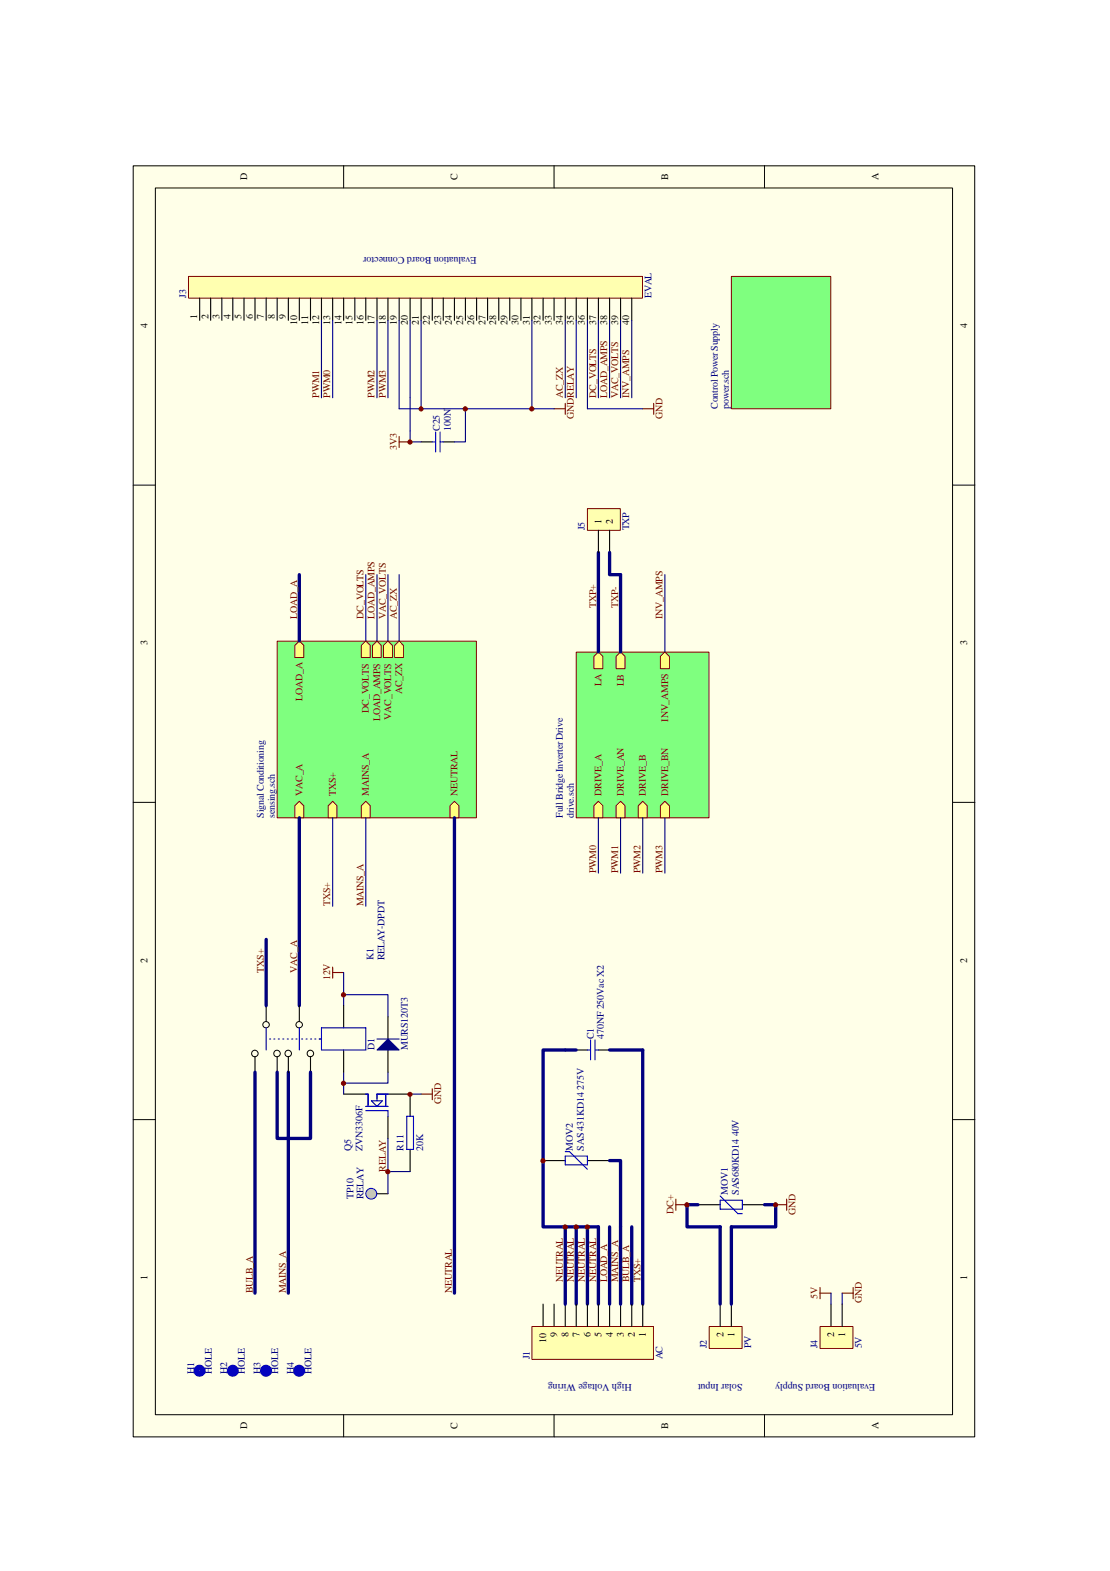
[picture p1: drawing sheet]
<svg xmlns="http://www.w3.org/2000/svg" width="210mm" height="297mm" viewBox="0 0 210 297" stroke-linecap="round" stroke-linejoin="round" font-family="sans-serif">
<path d="M25.2 31.4h159.1v240.3h-159.1z" fill="#ffffe8"/>
<g fill="none" stroke="#000" stroke-width=".19">
<path d="M25.2 31.4h159.1v240.3h-159.1zM29.4 35.5h150.7v232h-150.7zM65 31.3v4.2M104.8 31.3v4.2M144.6 31.3v4.2M25.2 91.7h4.2M180.2 91.7h4.2M25.2 151.7h4.2M180.2 151.7h4.2M25.2 211.7h4.2M180.2 211.7h4.2M65 267.5v4.2"/>
<path d="M104.8 267.5v4.2M144.6 267.5v4.2"/>
</g>
<path d="M52.5 121.2h37.6v33.4h-37.6z" fill="#7fff7f"/>
<path d="M52.4 121.2h37.7v33.4h-37.7z" fill="none" stroke="#7f0000" stroke-width=".19"/>
<path d="M55.8 152.3l.8-.8 .8 .8v2.3h-1.6z" fill-rule="evenodd" fill="#ffff7f"/>
<path d="M55.8 152.3l.8-.8 .8 .8v2.3h-1.6z" fill="none" stroke="#7f0000" stroke-width=".19"/>
<path d="M85.9 151.5l.9 .8v2.3h-1.7v-2.3z" fill-rule="evenodd" fill="#ffff7f"/>
<path d="M85.9 151.5l.9 .8v2.3h-1.7v-2.3z" fill="none" stroke="#7f0000" stroke-width=".19"/>
<path d="M68.3 122l.9-.8 .8 .8v2.3h-1.7z" fill-rule="evenodd" fill="#ffff7f"/>
<path d="M68.3 122l.9-.8 .8 .8v2.3h-1.7z" fill="none" stroke="#7f0000" stroke-width=".19"/>
<path d="M55.8 122l.8-.8 .8 .8v2.3h-1.6z" fill-rule="evenodd" fill="#ffff7f"/>
<path d="M55.8 122l.8-.8 .8 .8v2.3h-1.6z" fill="none" stroke="#7f0000" stroke-width=".19"/>
<path d="M70.4 122l.9-.8 .8 .8v2.3h-1.7z" fill-rule="evenodd" fill="#ffff7f"/>
<path d="M70.4 122l.9-.8 .8 .8v2.3h-1.7z" fill="none" stroke="#7f0000" stroke-width=".19"/>
<path d="M72.5 122l.9-.8 .8 .8v2.3h-1.7z" fill-rule="evenodd" fill="#ffff7f"/>
<path d="M72.5 122l.9-.8 .8 .8v2.3h-1.7z" fill="none" stroke="#7f0000" stroke-width=".19"/>
<path d="M62.9 151.5l.8 .8v2.3h-1.6v-2.3z" fill-rule="evenodd" fill="#ffff7f"/>
<path d="M62.9 151.5l.8 .8v2.3h-1.6v-2.3z" fill="none" stroke="#7f0000" stroke-width=".19"/>
<path d="M69.2 151.5l.8 .8v2.3h-1.7v-2.3z" fill-rule="evenodd" fill="#ffff7f"/>
<path d="M69.2 151.5l.8 .8v2.3h-1.7v-2.3z" fill="none" stroke="#7f0000" stroke-width=".19"/>
<path d="M74.6 122l.9-.8 .8 .8v2.3h-1.7z" fill-rule="evenodd" fill="#ffff7f"/>
<path d="M74.6 122l.9-.8 .8 .8v2.3h-1.7z" fill="none" stroke="#7f0000" stroke-width=".19"/>
<path d="M109 123.3h25.1v31.3h-25.1z" fill="#7fff7f"/>
<path d="M109 123.3h25.1v31.3h-25.1z" fill="none" stroke="#7f0000" stroke-width=".19"/>
<path d="M112.3 152.3l.9-.8 .8 .8v2.3h-1.7z" fill-rule="evenodd" fill="#ffff7f"/>
<path d="M112.3 152.3l.9-.8 .8 .8v2.3h-1.7z" fill="none" stroke="#7f0000" stroke-width=".19"/>
<path d="M116.5 152.3l.8-.8 .9 .8v2.3h-1.7z" fill-rule="evenodd" fill="#ffff7f"/>
<path d="M116.5 152.3l.8-.8 .9 .8v2.3h-1.7z" fill="none" stroke="#7f0000" stroke-width=".19"/>
<path d="M124.9 124.1l.8-.8 .9 .8v2.3h-1.7z" fill-rule="evenodd" fill="#ffff7f"/>
<path d="M124.9 124.1l.8-.8 .9 .8v2.3h-1.7z" fill="none" stroke="#7f0000" stroke-width=".19"/>
<path d="M112.3 124.1l.9-.8 .8 .8v2.3h-1.7z" fill-rule="evenodd" fill="#ffff7f"/>
<path d="M112.3 124.1l.9-.8 .8 .8v2.3h-1.7z" fill="none" stroke="#7f0000" stroke-width=".19"/>
<path d="M116.5 124.1l.8-.8 .9 .8v2.3h-1.7z" fill-rule="evenodd" fill="#ffff7f"/>
<path d="M116.5 124.1l.8-.8 .9 .8v2.3h-1.7z" fill="none" stroke="#7f0000" stroke-width=".19"/>
<path d="M121.5 151.5l.9 .8v2.3h-1.7v-2.3z" fill-rule="evenodd" fill="#ffff7f"/>
<path d="M121.5 151.5l.9 .8v2.3h-1.7v-2.3z" fill="none" stroke="#7f0000" stroke-width=".19"/>
<path d="M125.7 151.5l.9 .8v2.3h-1.7v-2.3z" fill-rule="evenodd" fill="#ffff7f"/>
<path d="M125.7 151.5l.9 .8v2.3h-1.7v-2.3z" fill="none" stroke="#7f0000" stroke-width=".19"/>
<path d="M109 198.5h2.1M113.2 198.5h2.1M102.7 219.4h4.2M111.1 219.4h4.2M132 227.8h4.2M140.4 227.8h4.2" fill="none" stroke="#000" stroke-width=".21"/>
<path d="M111.1 198.5h.6M111.7 196.6v3.8M112.5 198.5h.7M112.5 196.6v3.8M106.9 218.6h4.2v1.6h-4.2zM106.9 217.7h.8l3.4 3.4M136.2 226.9h4.2v1.7h-4.2zM136.2 226.1l3.3 3.4h.9" fill="none" stroke="#00f" stroke-width=".21"/>
<path d="M113.2 104.5v18.8M117.3 108.7v14.6M121.5 198.5v48.1M111.1 232v14.6M113.2 232v14.6" fill="none" stroke="#00007f" stroke-width=".63"/>
<path d="M134.2 250.8h6.1v4.1h-6.1z" fill="#ffffb0"/>
<path d="M134.1 250.8h6.2v4.2h-6.2z" fill="none" stroke="#7f0000" stroke-width=".19"/>
<path d="M136.2 246.6v4.2M138.3 246.6v4.2" fill="none" stroke="#000" stroke-width=".21"/>
<path d="M54.5 202.7v41.8M109 232v14.6M119.5 232v14.6M132 227.8h-2.1v4.2h6.3v14.6M144.6 227.8h2.1v4.2h-8.4v14.6" fill="none" stroke="#00007f" stroke-width=".63"/>
<path d="M127.8 227.8h2.1M127.8 226.7v2.1M146.7 227.8h2.1M148.8 226.7v2.1" fill="none" stroke="#7f0000" stroke-width=".21"/>
<circle cx="129.9" cy="227.8" r=".4" fill="#7f0000"/>
<circle cx="129.9" cy="227.8" r=".4" fill="none" stroke="#7f0000" stroke-width=".19"/>
<circle cx="146.7" cy="227.8" r=".4" fill="#7f0000"/>
<circle cx="146.7" cy="227.8" r=".4" fill="none" stroke="#7f0000" stroke-width=".19"/>
<path d="M56.6 108.7v12.5M85.9 154.6v89.9" fill="none" stroke="#00007f" stroke-width=".63"/>
<path d="M65 190.1v-2h8.4v4.2M65 183.9v4.2M65 202.7v2.1h8.4v-2.1M65 204.8v2.1M77.6 206.9h2" fill="none" stroke="#00007f" stroke-width=".21"/>
<path d="M62.9 182.9v2M62.9 183.9h2.1M79.6 206.9h2.1M81.7 205.9v2" fill="none" stroke="#7f0000" stroke-width=".21"/>
<path d="M65 206.9h4.2M73.4 211.1v4.2M73.4 206.9h4.2v4.2M77.6 217.3v4.2" fill="none" stroke="#000" stroke-width=".21"/>
<path d="M69.2 209.2h4.2M69.2 206.9h.4v2.3M69.2 210h4.2v1.1M70.2 208.1h2.1l-1 1.1zM72.9 206.9v2.3M73.4 206.9h-2.1v1.2M76.9 211.1h1.3v6.2h-1.3z" fill="none" stroke="#00f" stroke-width=".21"/>
<circle cx="65" cy="204.8" r=".4" fill="#7f0000"/>
<circle cx="65" cy="204.8" r=".4" fill="none" stroke="#7f0000" stroke-width=".19"/>
<circle cx="65" cy="188.1" r=".4" fill="#7f0000"/>
<circle cx="65" cy="188.1" r=".4" fill="none" stroke="#7f0000" stroke-width=".19"/>
<path d="M73.4 215.3v6.2h4.2" fill="none" stroke="#00007f" stroke-width=".21"/>
<path d="M56.6 154.6v35.5" fill="none" stroke="#00007f" stroke-width=".63"/>
<path d="M138.3 52.3h18.8v24.9h-18.8z" fill="#7fff7f"/>
<path d="M138.3 52.3h18.8v25h-18.8z" fill="none" stroke="#7f0000" stroke-width=".19"/>
<path d="M35.7 52.3h85.8v4h-85.8z" fill="#ffffb0"/>
<path d="M35.6 52.3h85.9v4.1h-85.9z" fill="none" stroke="#7f0000" stroke-width=".19"/>
<g fill="none" stroke="#000" stroke-width=".21">
<path d="M37.8 56.4v4.2M39.8 56.4v4.2M42 56.4v4.2M44 56.4v4.2M46.1 56.4v4.2M48.2 56.4v4.2M50.3 56.4v4.2M52.4 56.4v4.2M54.5 56.4v4.2M56.6 56.4v4.2M58.7 56.4v4.2M60.8 56.4v4.2"/>
<path d="M62.9 56.4v4.2M65 56.4v4.2M67.1 56.4v4.2M69.2 56.4v4.2M71.3 56.4v4.2M73.4 56.4v4.2M75.5 56.4v4.2M77.6 56.4v4.2M79.6 56.4v4.2M81.7 56.4v4.2M83.8 56.4v4.2M85.9 56.4v4.2"/>
<path d="M88 56.4v4.2M90.1 56.4v4.2M92.2 56.4v4.2M94.3 56.4v4.2M96.4 56.4v4.2M98.5 56.4v4.2M100.6 56.4v4.2M102.7 56.4v4.2M104.8 56.4v4.2M106.9 56.4v4.2M109 56.4v4.2M111.1 56.4v4.2"/>
<path d="M113.2 56.4v4.2M115.3 56.4v4.2M117.3 56.4v4.2M119.5 56.4v4.2"/>
</g>
<path d="M104.8 77.3h2.1M106.9 76.3v2M75.5 82.5v2.1M75.5 83.6h2.1" fill="none" stroke="#7f0000" stroke-width=".21"/>
<g fill="none" stroke="#00007f" stroke-width=".21">
<path d="M60.8 60.6v14.6M62.9 60.6v14.6M71.3 60.6v14.6M73.4 60.6v14.6M75.5 60.6v16.7h29.3M77.6 60.6v20.9M79.6 60.6v16.7M100.6 60.6v16.7M111.1 60.6v16.7M113.2 60.6v14.6M115.3 60.6v14.6M117.3 60.6v14.6"/>
<path d="M119.5 60.6v14.6M69.2 108.7v12.5M71.3 108.7v12.5M73.4 108.7v12.5M125.7 108.7v14.6M113.2 154.6v10.5M117.3 154.6v10.5M121.5 154.6v10.5M125.7 154.6v10.5"/>
</g>
<circle cx="79.6" cy="77.3" r=".39" fill="#7f0000"/>
<circle cx="79.6" cy="77.3" r=".39" fill="none" stroke="#7f0000" stroke-width=".19"/>
<circle cx="100.6" cy="77.3" r=".4" fill="#7f0000"/>
<circle cx="100.6" cy="77.3" r=".4" fill="none" stroke="#7f0000" stroke-width=".19"/>
<path d="M121.5 77.3h2.1M123.6 76.3v2" fill="none" stroke="#7f0000" stroke-width=".21"/>
<path d="M111.1 77.3h10.4" fill="none" stroke="#00007f" stroke-width=".21"/>
<path d="M155.1 250.8h6.2v4.1h-6.2z" fill="#ffffb0"/>
<path d="M155.1 250.8h6.2v4.2h-6.2z" fill="none" stroke="#7f0000" stroke-width=".19"/>
<path d="M73.4 192.3v4.2M73.4 198.5v4.2M157.1 246.6v4.2M159.3 246.6v4.2" fill="none" stroke="#000" stroke-width=".21"/>
<path d="M155.1 244.5h2M155.1 243.4v2.2M159.3 244.5h2M161.3 243.4v2.2" fill="none" stroke="#7f0000" stroke-width=".21"/>
<path d="M157.1 244.5v2.1M159.3 244.5v2.1" fill="none" stroke="#00007f" stroke-width=".21"/>
<path d="M71.3 198.5l2.1-2 2.1 2z" fill="#10037e"/>
<path d="M71.3 198.5l2.1-2 2.1 2z" fill="none" stroke="#10037e" stroke-width=".19"/>
<path d="M71.3 196.5h4.2" fill="none" stroke="#10037e" stroke-width=".21"/>
<path d="M79.6 83.6h2.1M83.8 83.6h2.1" fill="none" stroke="#000" stroke-width=".21"/>
<path d="M81.7 83.6h.7M82.4 81.7v3.8M83.2 83.6h.6M83.2 81.7v3.8" fill="none" stroke="#00f" stroke-width=".21"/>
<path d="M77.6 81.5v2.1h2" fill="none" stroke="#00007f" stroke-width=".21"/>
<circle cx="77.5" cy="83.6" r=".4" fill="#7f0000"/>
<circle cx="77.5" cy="83.6" r=".4" fill="none" stroke="#7f0000" stroke-width=".19"/>
<path d="M88 77.3v6.3h-2.1" fill="none" stroke="#00007f" stroke-width=".21"/>
<circle cx="88" cy="77.3" r=".4" fill="#7f0000"/>
<circle cx="88" cy="77.3" r=".4" fill="none" stroke="#7f0000" stroke-width=".19"/>
<path d="M109 60.6v14.6" fill="none" stroke="#00007f" stroke-width=".21"/>
<circle cx="77.5" cy="206.9" r=".39" fill="#7f0000"/>
<circle cx="77.5" cy="206.9" r=".39" fill="none" stroke="#7f0000" stroke-width=".19"/>
<path d="M100.6 250.8h23v6.2h-23z" fill="#ffffb0"/>
<path d="M100.6 250.8h23v6.2h-23z" fill="none" stroke="#7f0000" stroke-width=".19"/>
<path d="M102.7 246.6v4.2M104.8 246.6v4.2M106.9 246.6v4.2M109 246.6v4.2M111.1 246.6v4.2M113.2 246.6v4.2M115.3 246.6v4.2M117.3 246.6v4.2M119.5 246.6v4.2M121.5 246.6v4.2" fill="none" stroke="#000" stroke-width=".21"/>
<path d="M111.1 96.2h6.2v4h-6.2z" fill="#ffffb0"/>
<path d="M111.1 96.2h6.2v4.1h-6.2z" fill="none" stroke="#7f0000" stroke-width=".19"/>
<path d="M113.2 100.3v4.2M115.3 100.3v4.2" fill="none" stroke="#000" stroke-width=".21"/>
<path d="M115.3 104.5v4.2h2" fill="none" stroke="#00007f" stroke-width=".63"/>
<g fill="none" stroke="#00f" stroke-width="1">
<circle cx="37.7" cy="259.2" r=".62"/>
<circle cx="44" cy="259.2" r=".61"/>
<circle cx="50.3" cy="259.2" r=".62"/>
<circle cx="56.6" cy="259.2" r=".62"/>
</g>
<circle cx="70.2" cy="225.7" r="1.03" fill="#c1c1c1"/>
<circle cx="70.2" cy="225.7" r="1.03" fill="none" stroke="#00f" stroke-width=".19"/>
<path d="M71.3 225.7h2.1" fill="none" stroke="#000" stroke-width=".21"/>
<path d="M73.4 221.5v4.2" fill="none" stroke="#00007f" stroke-width=".21"/>
<circle cx="73.3" cy="221.5" r=".4" fill="#7f0000"/>
<circle cx="73.3" cy="221.5" r=".4" fill="none" stroke="#7f0000" stroke-width=".19"/>
<g fill="none" stroke="#000" stroke-width=".19">
<circle cx="48.2" cy="199.2" r=".62"/>
<circle cx="50.3" cy="193.8" r=".6"/>
<circle cx="52.4" cy="199.2" r=".62"/>
<circle cx="54.5" cy="199.2" r=".62"/>
<circle cx="56.6" cy="193.8" r=".6"/>
<circle cx="58.7" cy="199.2" r=".62"/>
</g>
<path d="M48.2 199.8v2.9M50.3 190.1v3M52.4 199.8v2.9M54.5 199.8v2.9M56.6 190.1v3M58.7 199.8v2.9M65 190.1v4.2M65 198.5v4.2" fill="none" stroke="#000" stroke-width=".21"/>
<g fill="none" stroke="#00f" stroke-width=".21">
<path d="M50.3 194.3v4.2M51 196.5h.2M51.8 196.5h.2M52.6 196.5h.2M53.5 196.5h.2M54.3 196.5h.2M55.2 196.5h.2M56 196.5h.2M56.6 194.3v4.2M57 196.5h.2M57.9 196.5h.2M58.7 196.5h.2"/>
<path d="M59.5 196.5h.2M60.4 196.5h.4M60.8 194.3h8.4v4.2h-8.4z"/>
</g>
<path d="M50.3 177.6v12.5M109 198.5h-6.3v33.5h10.5M115.3 198.5h6.2M48.2 202.7v41.8M52.4 202.7v12.6h6.3v-12.6M106.9 232v14.6M115.3 232v14.6M117.3 232v14.6" fill="none" stroke="#00007f" stroke-width=".63"/>
<circle cx="111.1" cy="232" r=".4" fill="#7f0000"/>
<circle cx="111.1" cy="232" r=".4" fill="none" stroke="#7f0000" stroke-width=".19"/>
<circle cx="108.9" cy="232" r=".4" fill="#7f0000"/>
<circle cx="108.9" cy="232" r=".4" fill="none" stroke="#7f0000" stroke-width=".19"/>
<circle cx="106.9" cy="232" r=".4" fill="#7f0000"/>
<circle cx="106.9" cy="232" r=".4" fill="none" stroke="#7f0000" stroke-width=".19"/>
<path d="M62.9 154.6v16.8" fill="none" stroke="#00007f" stroke-width=".21"/>
<circle cx="102.7" cy="219.5" r=".4" fill="#7f0000"/>
<circle cx="102.7" cy="219.5" r=".4" fill="none" stroke="#7f0000" stroke-width=".19"/>
<path d="M115.3 219.4h2v12.6" fill="none" stroke="#00007f" stroke-width=".63"/>
<path d="M106.9 60.6v14.6M75.5 108.7v12.5M69.2 154.6v16.8" fill="none" stroke="#00007f" stroke-width=".21"/>
<g font-size="1.9">
<text x="46.7" y="34" transform="rotate(-90 46.7 34)">D</text>
<text x="86.5" y="34" transform="rotate(-90 86.5 34)">C</text>
<text x="126.3" y="34" transform="rotate(-90 126.3 34)">B</text>
<text x="166.1" y="34" transform="rotate(-90 166.1 34)">A</text>
<text x="27.9" y="62" transform="rotate(-90 27.9 62)">4</text>
<text x="37.3" y="60.4" transform="rotate(-90 37.3 60.4)">1</text>
<text x="39.4" y="60.4" transform="rotate(-90 39.4 60.4)">2</text>
<text x="41.5" y="60.4" transform="rotate(-90 41.5 60.4)">3</text>
<text x="43.6" y="60.4" transform="rotate(-90 43.6 60.4)">4</text>
<text x="45.7" y="60.4" transform="rotate(-90 45.7 60.4)">5</text>
<text x="47.8" y="60.4" transform="rotate(-90 47.8 60.4)">6</text>
<text x="49.9" y="60.4" transform="rotate(-90 49.9 60.4)">7</text>
<text x="52" y="60.4" transform="rotate(-90 52 60.4)">8</text>
<text x="54.1" y="60.4" transform="rotate(-90 54.1 60.4)">9</text>
<text x="56.2" y="61.4" transform="rotate(-90 56.2 61.4)">10</text>
<text x="58.3" y="61.4" transform="rotate(-90 58.3 61.4)">11</text>
<text x="60.4" y="61.4" transform="rotate(-90 60.4 61.4)">12</text>
<text x="62.4" y="61.4" transform="rotate(-90 62.4 61.4)">13</text>
<text x="64.6" y="61.4" transform="rotate(-90 64.6 61.4)">14</text>
<text x="66.6" y="61.4" transform="rotate(-90 66.6 61.4)">15</text>
<text x="68.7" y="61.4" transform="rotate(-90 68.7 61.4)">16</text>
<text x="70.8" y="61.4" transform="rotate(-90 70.8 61.4)">17</text>
<text x="72.9" y="61.4" transform="rotate(-90 72.9 61.4)">18</text>
<text x="75" y="61.4" transform="rotate(-90 75 61.4)">19</text>
<text x="77.1" y="61.4" transform="rotate(-90 77.1 61.4)">20</text>
<text x="79.2" y="61.4" transform="rotate(-90 79.2 61.4)">21</text>
<text x="81.3" y="61.4" transform="rotate(-90 81.3 61.4)">22</text>
<text x="83.4" y="61.4" transform="rotate(-90 83.4 61.4)">23</text>
<text x="85.5" y="61.4" transform="rotate(-90 85.5 61.4)">24</text>
<text x="87.6" y="61.4" transform="rotate(-90 87.6 61.4)">25</text>
<text x="89.7" y="61.4" transform="rotate(-90 89.7 61.4)">26</text>
<text x="91.8" y="61.4" transform="rotate(-90 91.8 61.4)">27</text>
<text x="93.9" y="61.4" transform="rotate(-90 93.9 61.4)">28</text>
<text x="96" y="61.4" transform="rotate(-90 96 61.4)">29</text>
<text x="98" y="61.4" transform="rotate(-90 98 61.4)">30</text>
<text x="100.2" y="61.4" transform="rotate(-90 100.2 61.4)">31</text>
<text x="102.2" y="61.4" transform="rotate(-90 102.2 61.4)">32</text>
<text x="104.4" y="61.4" transform="rotate(-90 104.4 61.4)">33</text>
<text x="106.4" y="61.4" transform="rotate(-90 106.4 61.4)">34</text>
<text x="108.5" y="61.4" transform="rotate(-90 108.5 61.4)">35</text>
<text x="110.6" y="61.4" transform="rotate(-90 110.6 61.4)">36</text>
<text x="112.7" y="61.4" transform="rotate(-90 112.7 61.4)">37</text>
<text x="114.8" y="61.4" transform="rotate(-90 114.8 61.4)">38</text>
<text x="116.9" y="61.4" transform="rotate(-90 116.9 61.4)">39</text>
<text x="119" y="61.4" transform="rotate(-90 119 61.4)">40</text>
<text x="182.9" y="62" transform="rotate(-90 182.9 62)">4</text>
<text x="113.7" y="99" transform="rotate(-90 113.7 99)">1</text>
<text x="115.9" y="99" transform="rotate(-90 115.9 99)">2</text>
<text x="27.9" y="122" transform="rotate(-90 27.9 122)">3</text>
<text x="182.9" y="122" transform="rotate(-90 182.9 122)">3</text>
<text x="27.9" y="182" transform="rotate(-90 27.9 182)">2</text>
<text x="182.9" y="182" transform="rotate(-90 182.9 182)">2</text>
<text x="27.9" y="242" transform="rotate(-90 27.9 242)">1</text>
<text x="182.9" y="242" transform="rotate(-90 182.9 242)">1</text>
<text x="103.3" y="253.9" transform="rotate(-90 103.3 253.9)">10</text>
<text x="105.4" y="252.9" transform="rotate(-90 105.4 252.9)">9</text>
<text x="107.5" y="252.9" transform="rotate(-90 107.5 252.9)">8</text>
<text x="109.6" y="252.9" transform="rotate(-90 109.6 252.9)">7</text>
<text x="111.7" y="252.9" transform="rotate(-90 111.7 252.9)">6</text>
<text x="113.7" y="252.9" transform="rotate(-90 113.7 252.9)">5</text>
<text x="115.9" y="252.9" transform="rotate(-90 115.9 252.9)">4</text>
<text x="117.9" y="252.9" transform="rotate(-90 117.9 252.9)">3</text>
<text x="120.1" y="252.9" transform="rotate(-90 120.1 252.9)">2</text>
<text x="122.1" y="252.9" transform="rotate(-90 122.1 252.9)">1</text>
<text x="136.8" y="252.9" transform="rotate(-90 136.8 252.9)">2</text>
<text x="138.9" y="252.9" transform="rotate(-90 138.9 252.9)">1</text>
<text x="157.7" y="252.9" transform="rotate(-90 157.7 252.9)">2</text>
<text x="159.9" y="252.9" transform="rotate(-90 159.9 252.9)">1</text>
<text x="46.7" y="270.2" transform="rotate(-90 46.7 270.2)">D</text>
<text x="86.5" y="270.2" transform="rotate(-90 86.5 270.2)">C</text>
<text x="126.3" y="270.2" transform="rotate(-90 126.3 270.2)">B</text>
<text x="166.1" y="270.2" transform="rotate(-90 166.1 270.2)">A</text>
</g>
<g font-size="1.9" fill="#00007f">
<text x="90.1" y="48.6" transform="rotate(-180 90.1 48.6)">Evaluation Board Connector</text>
<text x="35.2" y="56.4" transform="rotate(-90 35.2 56.4)">J3</text>
<text x="123.2" y="56.4" transform="rotate(-90 123.2 56.4)">EVAL</text>
<text x="135.8" y="77.3" transform="rotate(-90 135.8 77.3)">Control Power Supply</text>
<text x="137.8" y="77.3" transform="rotate(-90 137.8 77.3)">power.sch</text>
<text x="83.2" y="81.5" transform="rotate(-90 83.2 81.5)">C25</text>
<text x="85.3" y="81.5" transform="rotate(-90 85.3 81.5)">100N</text>
<text x="110.6" y="100.3" transform="rotate(-90 110.6 100.3)">J5</text>
<text x="119" y="100.3" transform="rotate(-90 119 100.3)">TXP</text>
<text x="49.9" y="154.6" transform="rotate(-90 49.9 154.6)">Signal Conditioning</text>
<text x="52" y="154.6" transform="rotate(-90 52 154.6)">sensing.sch</text>
<text x="106.4" y="154.6" transform="rotate(-90 106.4 154.6)">Full Bridge Inverter Drive</text>
<text x="108.5" y="154.6" transform="rotate(-90 108.5 154.6)">drive.sch</text>
<text x="70.6" y="181.6" transform="rotate(-90 70.6 181.6)">K1</text>
<text x="72.7" y="181.6" transform="rotate(-90 72.7 181.6)">RELAY-DPDT</text>
<text x="112.3" y="196.5" transform="rotate(-90 112.3 196.5)">C1</text>
<text x="114.2" y="196.5" transform="rotate(-90 114.2 196.5)">470NF 250Vac X2</text>
<text x="70.8" y="198.5" transform="rotate(-90 70.8 198.5)">D1</text>
<text x="77.1" y="198.5" transform="rotate(-90 77.1 198.5)">MURS120T3</text>
<text x="110.4" y="206" transform="rotate(-90 110.4 206)">275V</text>
<text x="139.7" y="214.9" transform="rotate(-90 139.7 214.9)">40V</text>
<text x="66.4" y="217.5" transform="rotate(-90 66.4 217.5)">Q5</text>
<text x="68.5" y="217.5" transform="rotate(-90 68.5 217.5)">ZVN3306F</text>
<text x="76.3" y="217.5" transform="rotate(-90 76.3 217.5)">R11</text>
<text x="80.1" y="217.5" transform="rotate(-90 80.1 217.5)">20K</text>
<text x="108.3" y="217.5" transform="rotate(-90 108.3 217.5)">MOV2</text>
<text x="110.4" y="217.5" transform="rotate(-90 110.4 217.5)">SAS 431KD14</text>
<text x="66.8" y="226.7" transform="rotate(-90 66.8 226.7)">TP10</text>
<text x="68.7" y="226.7" transform="rotate(-90 68.7 226.7)">RELAY</text>
<text x="137.6" y="225.9" transform="rotate(-90 137.6 225.9)">MOV1</text>
<text x="139.7" y="225.9" transform="rotate(-90 139.7 225.9)">SAS680KD14</text>
<text x="100.2" y="257" transform="rotate(-90 100.2 257)">J1</text>
<text x="125.3" y="257" transform="rotate(-90 125.3 257)">AC</text>
<text x="133.6" y="255" transform="rotate(-90 133.6 255)">J2</text>
<text x="142" y="255" transform="rotate(-90 142 255)">PV</text>
<text x="154.6" y="255" transform="rotate(-90 154.6 255)">J4</text>
<text x="163" y="255" transform="rotate(-90 163 255)">5V</text>
<text x="36.7" y="259.8" transform="rotate(-90 36.7 259.8)">H1</text>
<text x="40" y="259.8" transform="rotate(-90 40 259.8)">HOLE</text>
<text x="43" y="259.8" transform="rotate(-90 43 259.8)">H2</text>
<text x="46.3" y="259.8" transform="rotate(-90 46.3 259.8)">HOLE</text>
<text x="49.2" y="259.8" transform="rotate(-90 49.2 259.8)">H3</text>
<text x="52.6" y="259.8" transform="rotate(-90 52.6 259.8)">HOLE</text>
<text x="55.5" y="259.8" transform="rotate(-90 55.5 259.8)">H4</text>
<text x="58.9" y="259.8" transform="rotate(-90 58.9 259.8)">HOLE</text>
<text x="119.5" y="261.8" transform="rotate(-180 119.5 261.8)">High Voltage Wiring</text>
<text x="140.4" y="261.8" transform="rotate(-180 140.4 261.8)">Solar Input</text>
<text x="165.5" y="261.8" transform="rotate(-180 165.5 261.8)">Evaluation Board Supply</text>
</g>
<g font-size="1.9" fill="#7f0000">
<text x="60.4" y="75.2" transform="rotate(-90 60.4 75.2)">PWM1</text>
<text x="62.4" y="75.2" transform="rotate(-90 62.4 75.2)">PWM0</text>
<text x="70.8" y="75.2" transform="rotate(-90 70.8 75.2)">PWM2</text>
<text x="72.9" y="75.2" transform="rotate(-90 72.9 75.2)">PWM3</text>
<text x="106.4" y="75.2" transform="rotate(-90 106.4 75.2)">AC_ZX</text>
<text x="112.7" y="75.2" transform="rotate(-90 112.7 75.2)">DC_VOLTS</text>
<text x="114.8" y="75.2" transform="rotate(-90 114.8 75.2)">LOAD_AMPS</text>
<text x="116.9" y="75.2" transform="rotate(-90 116.9 75.2)">VAC_VOLTS</text>
<text x="119" y="75.2" transform="rotate(-90 119 75.2)">INV_AMPS</text>
<text x="108.5" y="79.2" transform="rotate(-90 108.5 79.2)">GNDRELAY</text>
<text x="125.3" y="79.2" transform="rotate(-90 125.3 79.2)">GND</text>
<text x="75" y="85" transform="rotate(-90 75 85)">3V3</text>
<text x="56.2" y="117" transform="rotate(-90 56.2 117)">LOAD_A</text>
<text x="68.7" y="117" transform="rotate(-90 68.7 117)">DC_VOLTS</text>
<text x="70.8" y="117" transform="rotate(-90 70.8 117)">LOAD_AMPS</text>
<text x="72.9" y="117" transform="rotate(-90 72.9 117)">VAC_VOLTS</text>
<text x="75" y="117" transform="rotate(-90 75 117)">AC_ZX</text>
<text x="112.7" y="114.9" transform="rotate(-90 112.7 114.9)">TXP+</text>
<text x="116.9" y="114.9" transform="rotate(-90 116.9 114.9)">TXP-</text>
<text x="125.3" y="117" transform="rotate(-90 125.3 117)">INV_AMPS</text>
<text x="76.1" y="131.2" transform="rotate(-90 76.1 131.2)">AC_ZX</text>
<text x="113.7" y="129.8" transform="rotate(-90 113.7 129.8)">LA</text>
<text x="117.9" y="129.8" transform="rotate(-90 117.9 129.8)">LB</text>
<text x="57.2" y="132.5" transform="rotate(-90 57.2 132.5)">LOAD_A</text>
<text x="69.8" y="134.8" transform="rotate(-90 69.8 134.8)">DC_VOLTS</text>
<text x="71.9" y="136.3" transform="rotate(-90 71.9 136.3)">LOAD_AMPS</text>
<text x="74" y="136" transform="rotate(-90 74 136)">VAC_VOLTS</text>
<text x="126.3" y="136.4" transform="rotate(-90 126.3 136.4)">INV_AMPS</text>
<text x="57.2" y="150.4" transform="rotate(-90 57.2 150.4)">VAC_A</text>
<text x="63.5" y="150.4" transform="rotate(-90 63.5 150.4)">TXS+</text>
<text x="69.8" y="150.4" transform="rotate(-90 69.8 150.4)">MAINS_A</text>
<text x="86.5" y="150.4" transform="rotate(-90 86.5 150.4)">NEUTRAL</text>
<text x="113.7" y="150.4" transform="rotate(-90 113.7 150.4)">DRIVE_A</text>
<text x="117.9" y="150.4" transform="rotate(-90 117.9 150.4)">DRIVE_AN</text>
<text x="122.1" y="150.4" transform="rotate(-90 122.1 150.4)">DRIVE_B</text>
<text x="126.3" y="150.4" transform="rotate(-90 126.3 150.4)">DRIVE_BN</text>
<text x="112.7" y="165.1" transform="rotate(-90 112.7 165.1)">PWM0</text>
<text x="116.9" y="165.1" transform="rotate(-90 116.9 165.1)">PWM1</text>
<text x="121.1" y="165.1" transform="rotate(-90 121.1 165.1)">PWM2</text>
<text x="125.3" y="165.1" transform="rotate(-90 125.3 165.1)">PWM3</text>
<text x="62.4" y="171.4" transform="rotate(-90 62.4 171.4)">TXS+</text>
<text x="68.7" y="171.4" transform="rotate(-90 68.7 171.4)">MAINS_A</text>
<text x="49.9" y="183.9" transform="rotate(-90 49.9 183.9)">TXS+</text>
<text x="56.2" y="183.9" transform="rotate(-90 56.2 183.9)">VAC_A</text>
<text x="62.4" y="185.4" transform="rotate(-90 62.4 185.4)">12V</text>
<text x="83.4" y="208.8" transform="rotate(-90 83.4 208.8)">GND</text>
<text x="72.9" y="221.5" transform="rotate(-90 72.9 221.5)">RELAY</text>
<text x="127.4" y="229.5" transform="rotate(-90 127.4 229.5)">DC+</text>
<text x="150.4" y="229.7" transform="rotate(-90 150.4 229.7)">GND</text>
<text x="47.8" y="244.5" transform="rotate(-90 47.8 244.5)">BULB_A</text>
<text x="54.1" y="244.5" transform="rotate(-90 54.1 244.5)">MAINS_A</text>
<text x="85.5" y="244.5" transform="rotate(-90 85.5 244.5)">NEUTRAL</text>
<text x="106.4" y="242.4" transform="rotate(-90 106.4 242.4)">NEUTRAL</text>
<text x="108.5" y="242.4" transform="rotate(-90 108.5 242.4)">NEUTRAL</text>
<text x="110.6" y="242.4" transform="rotate(-90 110.6 242.4)">NEUTRAL</text>
<text x="112.7" y="242.4" transform="rotate(-90 112.7 242.4)">NEUTRAL</text>
<text x="114.8" y="242.4" transform="rotate(-90 114.8 242.4)">LOAD_A</text>
<text x="116.9" y="242.4" transform="rotate(-90 116.9 242.4)">MAINS_A</text>
<text x="119" y="242.4" transform="rotate(-90 119 242.4)">BULB_A</text>
<text x="121.1" y="242.4" transform="rotate(-90 121.1 242.4)">TXS+</text>
<text x="154.6" y="245.6" transform="rotate(-90 154.6 245.6)">5V</text>
<text x="163" y="246.4" transform="rotate(-90 163 246.4)">GND</text>
</g>
</svg>
